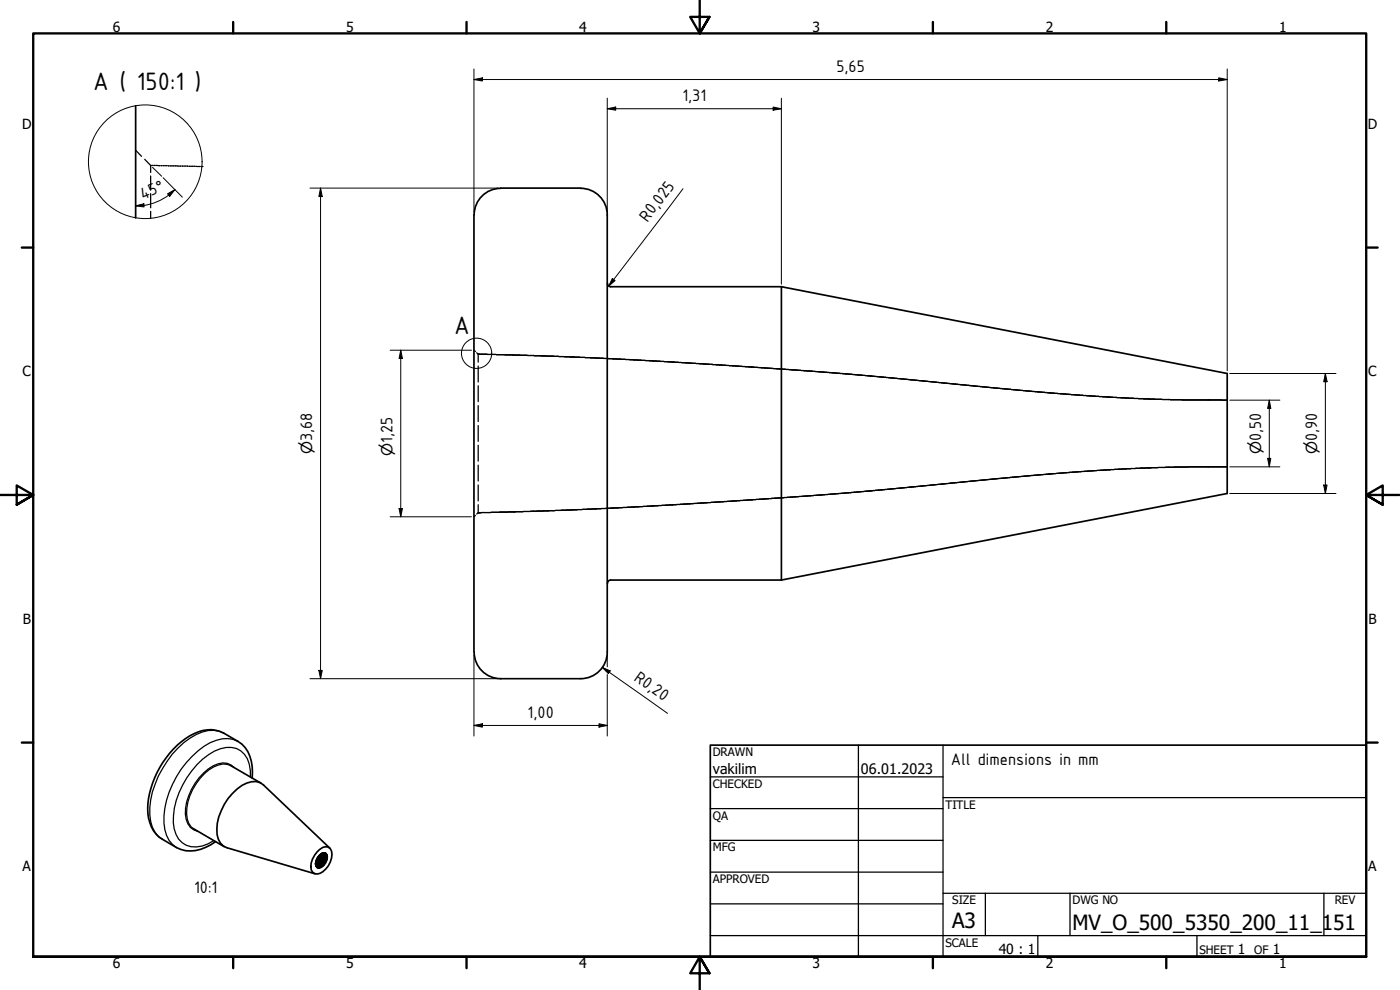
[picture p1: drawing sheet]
<svg xmlns="http://www.w3.org/2000/svg" width="420mm" height="297mm" viewBox="0 0 420 297" stroke-linecap="round" stroke-linejoin="round" font-family="sans-serif">
<!-- layer: Hidden (ANSI) -->
<g fill="none" stroke="#000" stroke-width=".38">
<path d="M142.2 105.1l.5 .4M143.1 105.8l.4 .5v2.3M143.5 109.8v4.8M143.5 115.7v4.8M143.6 106.3h2.5M146.2 106.3h2.7M149 106.4h2.4M151.4 106.4l2.5 .1M153.9 106.5h2.2M156.1 106.6h2.1M158.2 106.6l2 .1M160.3 106.7l2 .1"/>
<path d="M162.4 106.8h1.6M164.1 106.8l1.8 .1M165.9 106.9l3.4 .1M169.4 107l1.6 .1M171.1 107.1h1.4M172.5 107.1l.1 .1M172.6 107.2h1.4M174.1 107.2h1.4M175.6 107.2l1.4 .1M177.1 107.4h1.4M178.6 107.4h1.2M179.9 107.5h1.3"/>
<path d="M181.2 107.6h1.3M182.6 107.6h1.2M183.8 107.6l1.3 .1M185.2 107.7l1.2 .1M186.5 107.8h1.1M187.6 107.8l1.3 .1M189 107.9h1M190.1 107.9l1.2 .2M191.4 108.1h1.1M192.5 108.1h1.1M193.7 108.2h1.1M194.8 108.2l1 .1"/>
<path d="M195.9 108.3h1.1M197 108.3l2.3 .1M199.3 108.5l1.1 .1M200.5 108.6h1M201.6 108.6h.8M202.5 108.6l1.1 .1M203.6 108.8h.9M204.6 108.8h1.1M205.7 108.9l1.9 .1M207.6 109h.1M207.8 109l2 .1M209.9 109.1h.9"/>
<path d="M210.8 109.1l1.1 .2M212 109.3h.9M212.9 109.3h.8M213.8 109.3l1.1 .2M214.9 109.5h.9M215.9 109.5h.9M216.9 109.6h.8M217.8 109.6l.9 .1M218.8 109.7l1 .1M219.8 109.8h.9M220.8 109.8h.9M221.7 109.9h.9"/>
<path d="M222.7 110h.9M223.6 110l1.8 .1M225.5 110.2h.9M226.4 110.2h.9M227.4 110.2l1.8 .1M229.3 110.3l1.8 .2M231.2 110.5h.8M232.1 110.6h.9M233 110.7h.9M234 110.7h.9M234.9 110.8l.9 .1M235.9 110.9h.9"/>
<path d="M236.9 110.9h.6M237.6 110.9l.8 .1M238.5 111h.9M239.5 111.1l.8 .1M240.4 111.2l2.6 .2M243.1 111.4h.6M243.8 111.4h.9M244.7 111.5h.7M245.5 111.5l.9 .1M246.4 111.6h.7M247.2 111.6l.9 .1M248.2 111.7h.7"/>
<path d="M248.9 111.8h.7M249.6 111.8l.9 .1M250.6 111.9h.7M251.3 112h.7M252.1 112.1h.7M252.9 112.1h.7M253.6 112.1l1.5 .2M255.1 112.3h.1M255.3 112.3h.5M255.8 112.3l.7 .1M256.6 112.4h.7M257.4 112.4l1.4 .2"/>
<path d="M258.9 112.6h.7M259.7 112.7l.6 .1M260.4 112.8h1.2M261.7 112.8l1.4 .2M263.2 113h.5M263.8 113l.7 .1M264.5 113.1l.7 .1M265.3 113.2h.5M265.9 113.2l.7 .1M266.6 113.3l.7 .1M267.3 113.4h.5M267.9 113.4l.7 .1"/>
<path d="M268.7 113.5h.5M269.2 113.5l.7 .1M270 113.7h.5M270.6 113.7l1.4 .1M272.1 113.8h.5M272.7 113.9l.6 .1M273.4 114h.5M273.9 114h.5M274.5 114l.7 .1M275.3 114.2h.5M275.8 114.2h.1M275.9 114.2h.6"/>
<path d="M276.6 114.3h.5M277.2 114.3l1.2 .1M278.5 114.4l2 .3M280.5 114.7h.6M281.1 114.7l1.3 .1M282.4 114.9h.6M283 114.9l.7 .1M283.8 115l1.2 .1M285.1 115.1h.5M285.6 115.2h1.3M287 115.3h.5M287.5 115.3l1.3 .1"/>
<path d="M288.9 115.4l.7 .2M289.6 115.6h.5M290.2 115.6l.7 .1M291 115.7h.4M291.5 115.7l1.8 .2M293.4 115.9h.7M294.1 116h.5M294.7 116l.7 .1M295.5 116.1h.5M296 116.1l1.2 .2M297.3 116.3h.7M298.1 116.4h1.2"/>
<path d="M299.4 116.5l.7 .1M300.2 116.6h.5M300.7 116.6l1.3 .1M302.1 116.7l.7 .1M302.8 116.8l.7 .1M303.5 116.9h.5M304.1 116.9l.7 .1M304.9 117l1.2 .1M306.2 117.1h.7M307 117.1l.7 .1M307.7 117.3h.7M308.5 117.3l.6 .1"/>
<path d="M309.2 117.4l1.3 .1M310.5 117.5h.1M310.6 117.5h.6M311.3 117.5l.7 .1M312 117.7h.7M312.8 117.7h.7M313.6 117.8h.7M314.3 117.8h.7M315 117.8l.7 .1M315.8 117.9l.7 .1M316.5 118l.9 .1M317.5 118.1h.7"/>
<path d="M318.3 118.2h.7M319 118.2l.9 .1M320 118.3h1.4M321.4 118.3l.9 .1M322.4 118.5h.9M323.3 118.5h.7M324.1 118.5l.9 .1M325.1 118.7l1.7 .1M326.9 118.8l.9 .1M327.9 118.9h.8M328.8 118.9h.9M329.8 118.9l1 .1"/>
<path d="M330.9 119h.9M331.9 119.1l2.1 .1M334.1 119.2l1.1 .1M335.2 119.3h1.1M336.4 119.4h1.2M337.7 119.4h.9M338.6 119.4h.1M338.8 119.4l1.4 .2M340.3 119.6h2.8M343.2 119.6l1.5 .1M344.8 119.7h1.8M346.7 119.8h2"/>
<path d="M348.8 119.9h2.4M351.2 119.9h3.4M354.6 119.9l12 .2M143.5 121.7v4.8M143.5 127.7v4.7M143.5 133.6v4.8M143.5 139.6v4.7M366.7 120.1h1.6M142.7 154.7l-.5 .4M143.5 145.5v4.8M143.5 151.4v2.4l-.4 .4M143.6 153.8h.8"/>
<path d="M144.5 153.8h2.8M149.9 153.7l-2.6 .1M152.5 153.6l-2.6 .1M152.6 153.6h2.1M157 153.5h-2.2M161 153.4l-3.9 .1M163.1 153.3l-2.1 .1M163.1 153.3h1.7M166.6 153.1l-1.8 .2M166.7 153.1h1.6M171.6 153l-3.2 .1M173.2 152.9l-1.6 .1"/>
<path d="M174.8 152.8l-1.5 .1M174.8 152.8h1.3M177.6 152.8h-1.5M179.1 152.6l-1.4 .1M181.7 152.6h-2.6M181.8 152.5h1.3M183.1 152.4h1.2M185.7 152.3l-1.3 .1M185.7 152.3h1.1M189.3 152.2l-2.4 .1M190.6 152.1l-1.2 .1M190.6 152.1h1.1"/>
<path d="M192.8 152l-1 .1M194.2 151.9l-1.3 .1M195.3 151.8l-1.1 .1M196.4 151.8h-1M197.5 151.7l-1 .1M197.6 151.7h.9M199.6 151.6l-1 .1M200.8 151.6h-1.1M200.9 151.5h1M203 151.4h-1.1M203.1 151.4h.9M205.1 151.2l-1.1 .2"/>
<path d="M205.2 151.2h.9M208.1 151.1l-2 .1M209.2 151l-1 .1M212.3 150.9l-3 .1M212.3 150.8h.9M214.1 150.7l-.8 .1M215.3 150.6l-1.1 .1M218.1 150.5l-2.8 .1M219.3 150.4l-1.1 .1M220.2 150.3l-.9 .1M221.1 150.2l-.9 .1M221.2 150.2h.9"/>
<path d="M224 150.1l-1.9 .1M224 150h.9M226.8 149.9l-1.8 .1M227.7 149.8l-.9 .1M228.7 149.8h-.9M229.6 149.7l-.9 .1M230.6 149.7h-.9M231.5 149.6l-.9 .1M231.5 149.5h.9M232.5 149.5h.9M233.4 149.4h.9M236.2 149.2l-1.8 .1"/>
<path d="M237.2 149.1l-.9 .1M237.2 149.1h.7M238.8 149.1h-.9M239.8 149l-.9 .1M241.5 148.9l-1.7 .1M241.6 148.8h.8M241.6 148.8v.1M243.3 148.7l-.8 .1M243.4 148.7h.7M245 148.6l-.8 .1M245.1 148.6h.7M246.8 148.4l-.9 .2"/>
<path d="M246.8 148.4h.7M248.5 148.3l-.9 .1M248.5 148.3h.7M249.2 148.3h.7M250 148.2h.7M251.7 148.1l-.9 .1M252.4 148l-.7 .1M252.5 148h.7M253.2 147.9h.7M254 147.9h.7M254.8 147.8h.6M255.5 147.8h.7"/>
<path d="M257.7 147.6l-1.5 .1M259.2 147.4l-1.5 .2M259.3 147.4h.5M261.2 147.3l-1.4 .1M262 147.2h-.7M263.3 147.1l-1.2 .1M264.1 147.1h-.7M264.9 146.9l-.7 .1M264.9 146.9h.5M267.5 146.7l-2 .2M268.2 146.6l-.7 .1M269.6 146.5l-1.3 .1"/>
<path d="M269.6 146.5h.5M271.5 146.4l-1.3 .1M272.2 146.3l-.7 .1M272.3 146.2h.5M273.5 146.2h-.6M273.6 146.1h.5M276.2 145.9l-2.1 .2M276.2 145.8h.5M278.1 145.7l-1.3 .1M278.8 145.6l-.7 .1M280.1 145.5l-1.2 .1M280.2 145.5h.5"/>
<path d="M280.7 145.4h.5M282 145.3l-.7 .1M282.1 145.3h.5M283.3 145.2l-.7 .1M283.3 145.1v.1M283.4 145.1h.5M284.7 145l-.7 .1M284.7 145h.5M286.5 144.8l-1.3 .2M286.6 144.8h.5M287.8 144.8h-.7M287.8 144.7v.1"/>
<path d="M287.9 144.7h.5M289.2 144.6h-.7M289.2 144.6h.6M291 144.4l-1.2 .1M291.1 144.4h.5M292.9 144.3l-1.2 .1M293.7 144.1l-.7 .2M293.8 144.1h.5M295 144l-.7 .1M295.1 144h.5M296.4 143.9l-.7 .1M297.6 143.7l-1.2 .2"/>
<path d="M297.7 143.7h.5M299 143.7h-.7M299 143.6h.5M301.6 143.4l-2 .2M302.4 143.4h-.7M303.7 143.2l-1.2 .1M303.7 143.2h.7M305.8 143.1h-1.3M306.5 143l-.7 .1M307.3 142.9h-.7M308.6 142.8l-1.3 .1M310.1 142.7l-1.4 .1"/>
<path d="M310.1 142.6h.7M311.6 142.5h-.7M312.4 142.4l-.7 .1M313.1 142.4h-.7M313.9 142.3l-.7 .1M315.3 142.2l-1.4 .1M315.4 142.2h.7M316.2 142.1h.7M317.6 142l-.7 .1M318.6 141.9l-.9 .1M320.1 141.8l-1.5 .1M321 141.7l-.8 .1"/>
<path d="M321.1 141.7h.7M322.7 141.7h-.9M322.8 141.6h.7M324.4 141.5l-.9 .1M326.3 141.4l-1.8 .1M327.2 141.3h-.8M327.3 141.3h.9M328.2 141.2h.9M329.2 141.1h.9M332.2 141l-2.1 .1M333.2 141h-1M333.3 140.9h1.1"/>
<path d="M334.5 140.8h1M336.9 140.7l-1.3 .1M336.9 140.7h1.1M339.3 140.6l-1.2 .1M340.8 140.5l-1.5 .1M340.9 140.5h1.2M343.9 140.4l-1.7 .1M343.9 140.4h1.6M345.6 140.3h1.8M352.5 140.1l-5 .2M352.6 140.1h4M368.3 140.1h-11.6"/>
</g>
<g fill="#000">
<circle cx="143.5" cy="106.3" r=".19"/>
<circle cx="143.6" cy="106.3" r=".19"/>
<circle cx="154" cy="106.5" r=".19"/>
<circle cx="160" cy="106.7" r=".19"/>
<circle cx="165.9" cy="106.9" r=".19"/>
<circle cx="171.8" cy="107.1" r=".19"/>
<circle cx="183.8" cy="107.6" r=".19"/>
<circle cx="195.6" cy="108.3" r=".19"/>
<circle cx="201.6" cy="108.6" r=".19"/>
<circle cx="213.6" cy="109.3" r=".19"/>
<circle cx="225.4" cy="110.1" r=".19"/>
<circle cx="231.4" cy="110.5" r=".19"/>
<circle cx="243.3" cy="111.4" r=".19"/>
<circle cx="255.2" cy="112.3" r=".19"/>
<circle cx="261.2" cy="112.8" r=".19"/>
<circle cx="273.1" cy="113.9" r=".19"/>
<circle cx="291" cy="115.7" r=".19"/>
<circle cx="302.9" cy="116.8" r=".19"/>
<circle cx="314.8" cy="117.8" r=".19"/>
<circle cx="320.7" cy="118.3" r=".19"/>
<circle cx="332.7" cy="119.1" r=".19"/>
<circle cx="344.6" cy="119.7" r=".19"/>
<circle cx="350.5" cy="119.9" r=".19"/>
<circle cx="362.5" cy="120" r=".19"/>
<circle cx="143.5" cy="153.8" r=".19"/>
<circle cx="143.6" cy="153.8" r=".19"/>
<circle cx="154" cy="153.6" r=".19"/>
<circle cx="160" cy="153.4" r=".19"/>
<circle cx="165.9" cy="153.2" r=".19"/>
<circle cx="171.8" cy="153" r=".19"/>
<circle cx="183.8" cy="152.4" r=".19"/>
<circle cx="195.6" cy="151.8" r=".19"/>
<circle cx="201.6" cy="151.5" r=".19"/>
<circle cx="213.6" cy="150.7" r=".19"/>
<circle cx="225.4" cy="150" r=".19"/>
<circle cx="231.4" cy="149.6" r=".19"/>
<circle cx="255.2" cy="147.8" r=".19"/>
<circle cx="261.2" cy="147.3" r=".19"/>
<circle cx="273.1" cy="146.2" r=".19"/>
<circle cx="285" cy="145" r=".19"/>
<circle cx="291" cy="144.4" r=".19"/>
<circle cx="302.9" cy="143.3" r=".19"/>
<circle cx="314.8" cy="142.2" r=".19"/>
<circle cx="320.7" cy="141.8" r=".19"/>
<circle cx="332.7" cy="141" r=".19"/>
<circle cx="344.6" cy="140.4" r=".19"/>
<circle cx="350.5" cy="140.2" r=".19"/>
<circle cx="362.5" cy="140.1" r=".19"/>
</g>
<!-- layer: Visible (ANSI) -->
<g fill="none" stroke="#000" stroke-width=".51">
<path d="M150.2 56.4h24M150.3 56.5a8 8 0 0 0-8 8M174.3 56.5a8 8 0 0 1 7.9 8v131.1M142.2 64.4v131.2M182.3 85a.98 .98 0 0 0 1 1h51.2M234.5 86v88M234.5 86l133.8 26.1v36l-133.8 25.9M234.5 174h-51.2a.98 .98 0 0 0-1 1M142.3 195.7a8 8 0 0 0 8 7.9M182.2 195.7a8 8 0 0 1-7.9 7.9M150.2 203.6h24M69.3 229.7l9.1 5.3"/>
<path d="M75.7 233.5a12.3 12.3 0 0 0-3.1-10.2 18.8 18.8 0 0 0-9.1-4.4 15.9 15.9 0 0 0-11.4 5.8 27.4 27.4 0 0 0-7.7 19.4 9.8 9.8 0 0 0 4.4 7.7l4.2 2.5a11 11 0 0 0 11.7-1.8M58.3 248.8l9 5.2M95.2 255.6a2.74 2.74 0 0 1 3.9-1 5.7 5.7 0 0 1-2.2 6.9 2.04 2.04 0 0 1-2.4 .7 2.04 2.04 0 0 1-1.2-2.2 6.9 6.9 0 0 1 1.9-4.4zM95.8 256.7l1.4-.8 .5 .1a2.48 2.48 0 0 1-.5 3.6l-1.4 .9-.6-.2a2.09 2.09 0 0 1 0-2.9zM99 254.5l-19.9-19a4.5 4.5 0 0 0-5-.6 16.3 16.3 0 0 0-8.9 15.5 4.6 4.6 0 0 0 2.9 4l26.5 7.8"/>
</g>
<!-- layer: Visible Narrow (ANSI) -->
<g fill="none" stroke="#000" stroke-width=".38">
<path d="M67.1 219.9a9.6 9.6 0 0 0-10.1 1.6 29.6 29.6 0 0 0-12 20.8 11.3 11.3 0 0 0 2.5 8.6l1.3 .9M69.3 229.7a5.2 5.2 0 0 0-5.2 .4 16.3 16.3 0 0 0-7.9 15.6l.4 1.3 .7 1.1 1 .7M70.3 230.3a4.8 4.8 0 0 0-6.2-.6 17.4 17.4 0 0 0-8.5 14.6 5.2 5.2 0 0 0 3.6 5.1M71.4 222.4a9.8 9.8 0 0 0-10.1 1.5 28.4 28.4 0 0 0-12.1 23 9 9 0 0 0 3.8 7.4M75.2 233.2a9.3 9.3 0 0 0-2.9-7.9 8.4 8.4 0 0 0-9.7 1.1 25.7 25.7 0 0 0-10.6 20.3 6.9 6.9 0 0 0 5.3 7.3 9.6 9.6 0 0 0 6.9-1.8M94.8 258.6l1-1.4 .2-.7-.7 1.5-.6 .6M95.4 257.2l-.3 .5M95.5 257l-.5 .9M95.6 256.9l-.7 1.1M95.6 256.8l-.7 1.3M95.7 256.8l-.8 1.4M95.8 256.7l-.9 1.6"/>
<path d="M95.9 256.6l-1.1 1.8 1-1.7M95.9 256.5l-.6 1.4-.5 .6M96.1 256.4l-.7 1.6-.7 .7M96.1 256.3a3.9 3.9 0 0 1-1.4 2.5M96.2 256.3a4.3 4.3 0 0 1-1.5 2.6 3.9 3.9 0 0 0 1.6-2.6 4.3 4.3 0 0 1-1.6 2.6M96.3 256.2a3.9 3.9 0 0 1-1.6 2.8 3.9 3.9 0 0 0 1.6-2.8zM96.5 256.1a4.1 4.1 0 0 1-1.8 3.2 4 4 0 0 0 1.8-3.2 3.9 3.9 0 0 1-1.8 3.2M96.5 256.1a3.6 3.6 0 0 1-1.8 3 4.1 4.1 0 0 0 1.7-3 4 4 0 0 1-1.7 3M96.6 256a3.9 3.9 0 0 1-1.9 3.3 4 4 0 0 0 1.9-3.2M96.6 256a3.5 3.5 0 0 1-1.9 3.4 4.1 4.1 0 0 0 1.9-3.4zM96.7 256a3.5 3.5 0 0 1-2 3.4 3.9 3.9 0 0 0 2-3.4zM96.8 256a3.6 3.6 0 0 1-2.1 3.5 3.8 3.8 0 0 0 2.1-3.5z"/>
<path d="M96.8 256a3.6 3.6 0 0 1-2.1 3.6 3.7 3.7 0 0 0 2.1-3.6zM96.9 256a3.6 3.6 0 0 1-2.2 3.6 3.4 3.4 0 0 0 2.2-3.6 3.8 3.8 0 0 1-2.2 3.6M97 255.9a3.6 3.6 0 0 1-2.2 3.8 3.6 3.6 0 0 0 2.2-3.8zM97 255.9a3.6 3.6 0 0 1-2.2 3.9 3.4 3.4 0 0 0 2.2-3.9 3.6 3.6 0 0 1-2.2 3.9M97.1 255.9a3.4 3.4 0 0 1-2.3 3.9 3.7 3.7 0 0 0 2.3-3.9zM97.2 255.9a3.5 3.5 0 0 1-2.3 4 3.4 3.4 0 0 0 2.3-4 3.6 3.6 0 0 1-2.4 4M97.2 255.9a3.5 3.5 0 0 1-2.3 4.1 3.3 3.3 0 0 0 2.3-4.1 3.3 3.3 0 0 1-2.3 4.1 3.3 3.3 0 0 0 2.4-4.1 3.2 3.2 0 0 1-2.4 4.2 3.2 3.2 0 0 0 2.4-4.2 3.3 3.3 0 0 1-2.4 4.1 3.3 3.3 0 0 0 2.4-4.1 3.4 3.4 0 0 1-2.4 4.1M97.4 255.9a3.2 3.2 0 0 1-2.4 4.2 3.2 3.2 0 0 0 2.4-4.2 3.2 3.2 0 0 1-2.4 4.2M97.5 255.9a3.1 3.1 0 0 1-2.5 4.2 3.2 3.2 0 0 0 2.5-4.2 3.1 3.1 0 0 1-2.4 4.2M97.5 255.9a3.1 3.1 0 0 1-2.4 4.3 3.1 3.1 0 0 0 2.4-4.3 3.2 3.2 0 0 1-2.4 4.3M97.6 256a3.1 3.1 0 0 1-2.5 4.3 3.1 3.1 0 0 0 2.5-4.3 3.1 3.1 0 0 1-2.5 4.2M97.7 256a2.12 2.12 0 0 1-.1 2.8 2.11 2.11 0 0 1-2.4 1.5 2.95 2.95 0 0 0 2.5-4.3 3.1 3.1 0 0 1-2 4.3h-.6a3.1 3.1 0 0 0 2.9-3.9z"/>
<path d="M97.7 256a3 3 0 0 1-2.5 4.3M97.7 256a2.12 2.12 0 0 1 0 2.9 2.32 2.32 0 0 1-2.5 1.4"/>
</g>
<!-- layer: Hidden (ISO) -->
<g fill="none" stroke="#000" stroke-width=".38">
<path d="M40.7 45.1l1.8 1.8M43.4 47.8l1.8 1.8v2.1M45.2 52.8v4.3M45.2 58.1v4.2M45.2 49.6h.2M45.5 49.6h.3M46.1 49.6h.5M46.8 49.6h.5M47.5 49.7h.5M48.3 49.7h.4M49 49.7h.4M49.7 49.7h.4"/>
<path d="M50.4 49.7l.4 .1M51.1 49.8h.5M51.8 49.8h.5M52.5 49.8h.5M53.1 49.8h.6M53.9 49.8h.5M54.6 49.8h.5M55.3 49.8h.5M56 49.8l.5 .1M56.7 49.9h.5M57.4 49.9h.5M58.1 49.9h.5"/>
<path d="M58.9 49.9l.4 .1M59.6 50h.4M60.3 50h.2M45.2 63.4v2.1"/>
</g>
<g fill="#000">
<circle cx="60.5" cy="50" r=".19"/>
<circle cx="60.6" cy="50" r=".19"/>
</g>
<!-- layer: Visible (ISO) -->
<path d="M40.7 31.7v33.7" fill="none" stroke="#000" stroke-width=".51"/>
<!-- layer: Detail Boundary (ISO) -->
<g fill="none" stroke="#000" stroke-width=".3">
<circle cx="43.6" cy="48.5" r="17.1"/>
<circle cx="143" cy="106" r="4.5"/>
</g>
<!-- layer: Border (ANSI) -->
<g fill="none" stroke="#000" stroke-width=".7">
<path d="M70 6.6v3.4M140 6.6v3.4M210 0v10l-2.9-4.9h5.8l-2.9 4.9 2.9-4.9M280 6.6v3.4M350 6.6v3.4M6.5 74.3h3.5M410 74.3h3.4M0 148.5h10l-5-2.8v5.7l5-2.9-5 2.9M420 148.5h-10l5-2.8v5.7l-5-2.9 5 2.9M6.5 222.8h3.5M410 222.8h3.4M10 287.1v-277.1h400v277.1h-400h400"/>
<path d="M70 287.1v3.4M140 287.1v3.4M212.9 292l-2.9-4.9 2.9 4.9h-5.8l2.9-4.9v9.9M280 287.1v3.4M350 287.1v3.4"/>
</g>
<!-- layer: Title (ANSI) -->
<g fill="none" stroke="#000" stroke-width=".38">
<path d="M213.2 233.1h69.8M257.6 223.6v63.5M283 239.3h127M283 223.6v63.5M213.2 242.6h69.8M213.2 252.1h69.8M213.2 261.7h69.8M213.2 271.2h69.8M283 268h127M295.7 268v12.7M321.1 268v12.7M397.3 268v12.7"/>
<path d="M213.2 280.7h196.8M311.5 280.7v6.4M359.2 280.7v6.4"/>
</g>
<path d="M213.2 223.6h196.8v63.5h-196.8z" fill="none" stroke="#000" stroke-width=".51"/>
<!-- layer: Dimension (ISO) -->
<g fill="none" stroke="#000" stroke-width=".3">
<path d="M142.2 23.9l2.6-.5v.9zM142.2 23.9h226.1M142.2 20.7v43M182.2 32.6l2.6-.5v1zM182.2 32.6h52.3M182.2 29.4v34.3M232 32.1l2.5 .5-2.5 .5zM234.5 29.4v55.9M365.8 23.4l2.5 .5-2.5 .4zM368.3 20.7v90.5M45.8 50.2l2.7 2.7M49 53.3l5.7 5.9"/>
<path d="M50.3 58.2l2.2-1.3-1.6 2zM50.6 58.6a16.7 16.7 0 0 1-7.4 3M52.5 56.9l-1.9 1.6M93 56.4h56.5M96.2 56.4l.5 2.6h-1zM96.2 56.4v147.2M205 56.6l-22.3 29.2M40.7 61.8l2.5-.7v1zM43.2 61.6l-2.5 .2M183.8 83.6l.8 .6-1.9 1.6zM117.1 105.1h24.4M120.3 105.1l.5 2.5h-1z"/>
<path d="M120.3 105.1v50M369.1 112.1h31.8M397.8 112.1l.5 2.4h-1zM397.8 112.1v36M369.1 120.1h15M380.4 137.5h1l-.5 2.6zM380.9 120.1l.5 2.4h-1zM380.9 120.1v20M117.1 155.1h24.4M119.8 152.6h1l-.5 2.5zM369.1 148.1h31.8M369.1 140.1h15"/>
<path d="M397.3 145.5h1l-.5 2.6zM142.2 196.5v24.3M182.2 196.5v3.6M93 203.6h56.5M95.7 201.2h1l-.5 2.4zM142.2 217.7l2.6-.5v1zM142.2 217.7h40M179.8 217.2l2.4 .5-2.4 .5zM180.8 200.3l2.3 1-.5 .8zM180.8 200.3l19.5 13.7M182.2 202.4v18.4"/>
</g>
<g fill="#000">
<path d="M142.2 23.9l2.6-.5v.9z" fill-rule="evenodd"/>
<path d="M182.2 32.6l2.6-.5v1z" fill-rule="evenodd"/>
<path d="M232 32.1l2.5 .5-2.5 .5z" fill-rule="evenodd"/>
<path d="M365.8 23.4l2.5 .5-2.5 .4z" fill-rule="evenodd"/>
<path d="M50.3 58.2l2.2-1.3-1.6 2z" fill-rule="evenodd"/>
<path d="M96.2 56.4l.5 2.6h-1z" fill-rule="evenodd"/>
<path d="M40.7 61.8l2.5-.7v1z" fill-rule="evenodd"/>
<path d="M183.8 83.6l.8 .6-1.9 1.6z" fill-rule="evenodd"/>
<path d="M120.3 105.1l.5 2.5h-1z" fill-rule="evenodd"/>
<path d="M397.8 112.1l.5 2.4h-1z" fill-rule="evenodd"/>
<path d="M380.4 137.5h1l-.5 2.6z" fill-rule="evenodd"/>
<path d="M380.9 120.1l.5 2.4h-1z" fill-rule="evenodd"/>
<path d="M119.8 152.6h1l-.5 2.5z" fill-rule="evenodd"/>
<path d="M397.3 145.5h1l-.5 2.6z" fill-rule="evenodd"/>
<path d="M95.7 201.2h1l-.5 2.4z" fill-rule="evenodd"/>
<path d="M142.2 217.7l2.6-.5v1z" fill-rule="evenodd"/>
<path d="M179.8 217.2l2.4 .5-2.4 .5z" fill-rule="evenodd"/>
<path d="M180.8 200.3l2.3 1-.5 .8z" fill-rule="evenodd"/>
</g>
<g font-size="8.1">
<text x="27.9" y="27">A ( 150:1 )</text>
<text x="136.3" y="100.1">A</text>
</g>
<g font-size="6.3">
<text x="285.8" y="278.6">A3</text>
<text x="321.9" y="279">MV_O_500_5350_200_11_151</text>
</g>
<g font-size="5.4">
<text x="251" y="21.5">5,65</text>
<text x="204.8" y="30.3">1,31</text>
<text x="42.9" y="59.9" transform="rotate(-23 42.9 59.9)">45°</text>
<text x="194.3" y="66.9" transform="rotate(-53 194.3 66.9)">R0,025</text>
<text x="93.7" y="132.4" transform="rotate(-90 93.7 132.4)">3,68</text>
<text x="117.8" y="132.9" transform="rotate(-90 117.8 132.9)">1,25</text>
<text x="378.5" y="132.4" transform="rotate(-90 378.5 132.4)">0,50</text>
<text x="395.3" y="132.4" transform="rotate(-90 395.3 132.4)">0,90</text>
<text x="190" y="203.9" transform="rotate(35 190 203.9)">R0,20</text>
<text x="158.3" y="215.3">1,00</text>
<text x="285.4" y="229.5">All dimensions in mm</text>
<text x="58.2" y="267.8">10:1</text>
</g>
<g font-size="4.6">
<text x="93.7" y="136.3" transform="rotate(-90 93.7 136.3)">⌀</text>
<text x="117.8" y="136.8" transform="rotate(-90 117.8 136.8)">⌀</text>
<text x="378.5" y="136.3" transform="rotate(-90 378.5 136.3)">⌀</text>
<text x="395.3" y="136.3" transform="rotate(-90 395.3 136.3)">⌀</text>
</g>
<g font-size="4.3">
<text x="213.9" y="232.2">vakilim</text>
<text x="258.4" y="232.2">06.01.2023</text>
</g>
<g font-size="4.2">
<text x="33.8" y="9.6">6</text>
<text x="103.9" y="9.6">5</text>
<text x="173.9" y="9.6">4</text>
<text x="243.8" y="9.6">3</text>
<text x="313.9" y="9.6">2</text>
<text x="383.9" y="9.6">1</text>
<text x="6.7" y="38.7">D</text>
<text x="410.5" y="38.7">D</text>
<text x="6.8" y="113">C</text>
<text x="410.7" y="113">C</text>
<text x="6.9" y="187.2">B</text>
<text x="410.7" y="187.2">B</text>
<text x="6.8" y="261.4">A</text>
<text x="410.7" y="261.4">A</text>
<text x="299.7" y="286.2">40 : 1</text>
<text x="371.5" y="286.2">1</text>
<text x="382" y="286.2">1</text>
<text x="33.8" y="290.5">6</text>
<text x="103.9" y="290.5">5</text>
<text x="173.9" y="290.5">4</text>
<text x="243.8" y="290.5">3</text>
<text x="313.9" y="290.5">2</text>
<text x="383.9" y="290.5">1</text>
</g>
<g font-size="3.5">
<text x="213.9" y="226.9">DRAWN</text>
<text x="213.9" y="236.4">CHECKED</text>
<text x="213.9" y="245.9">QA</text>
<text x="283.8" y="242.6">TITLE</text>
<text x="213.9" y="255.4">MFG</text>
<text x="213.9" y="265">APPROVED</text>
<text x="285.8" y="271.3">SIZE</text>
<text x="321.9" y="271.3">DWG NO</text>
<text x="400.6" y="271.3">REV</text>
<text x="283.8" y="284">SCALE</text>
<text x="360" y="286.2">SHEET</text>
<text x="376.4" y="286.2">OF</text>
</g>
</svg>
